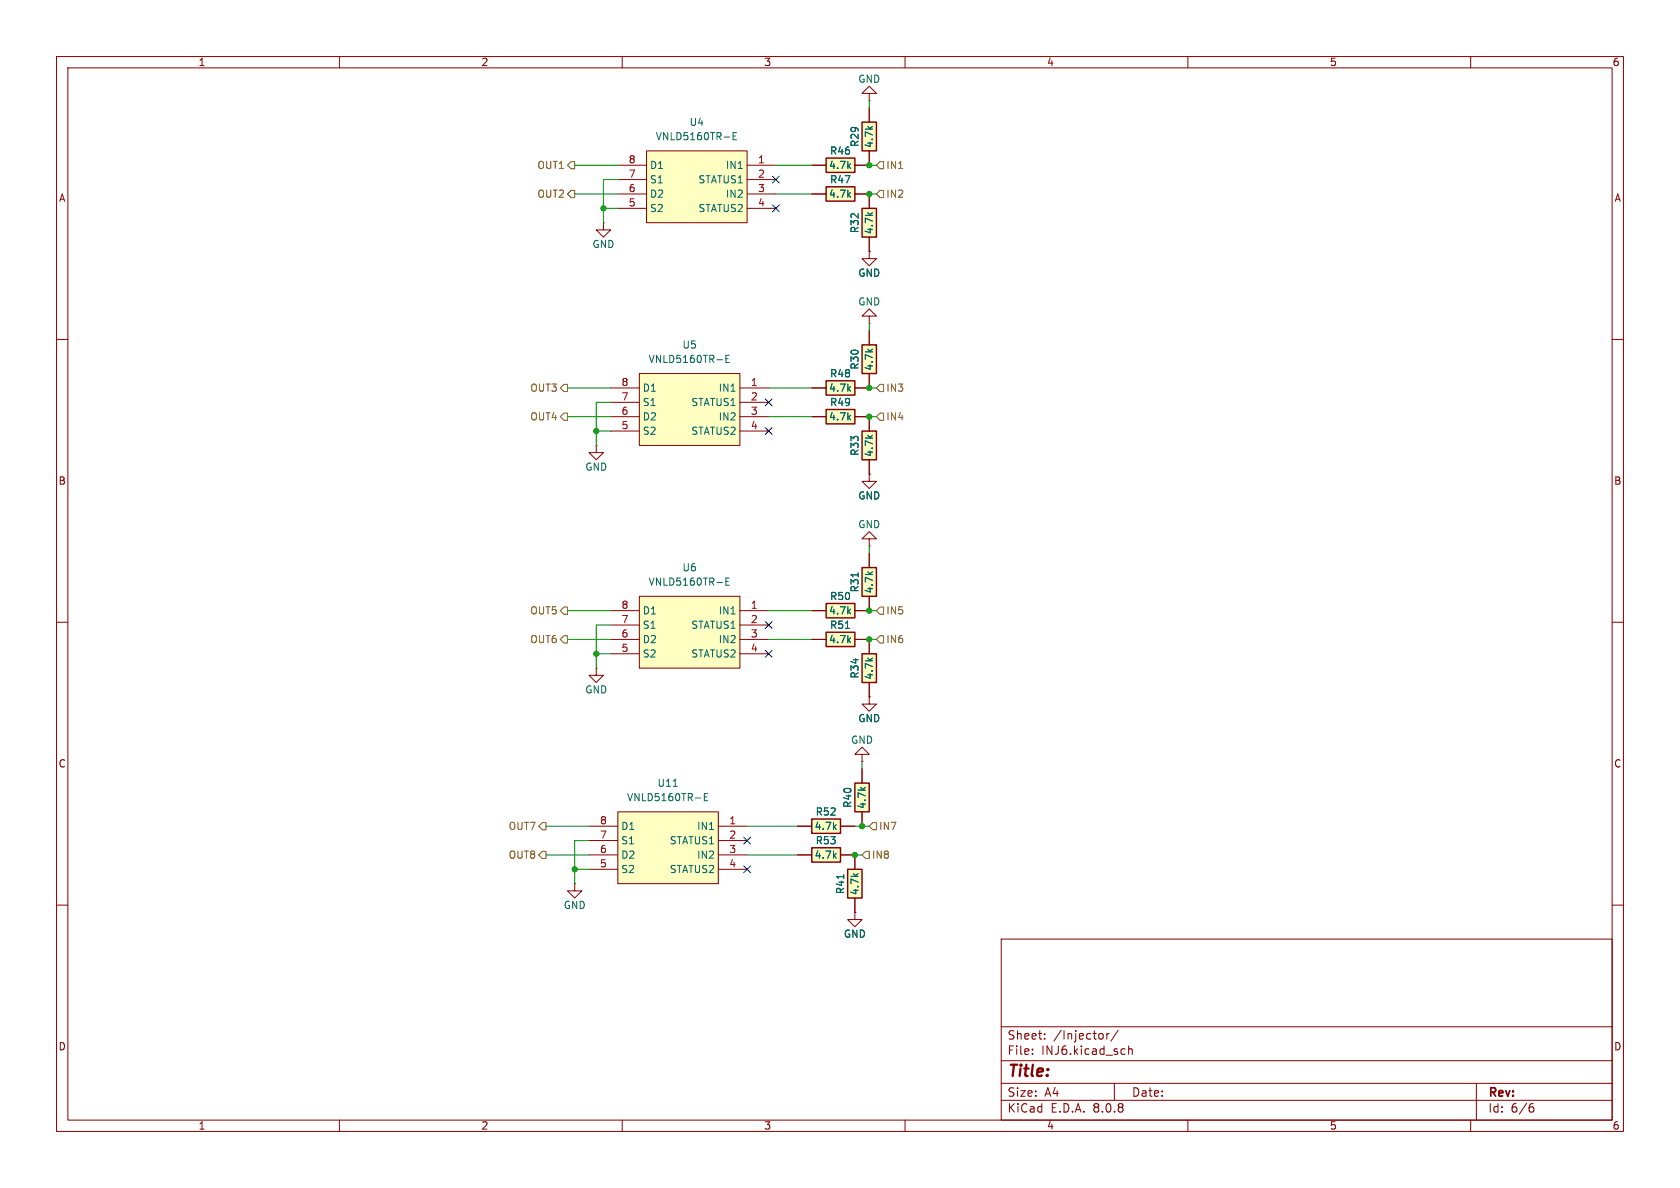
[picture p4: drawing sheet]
<svg xmlns="http://www.w3.org/2000/svg" width="297mm" height="210mm" viewBox="0 0 297 210" stroke-linecap="round" stroke-linejoin="round" font-family="sans-serif">
<g fill="none" stroke="#840000" stroke-width=".18">
<path d="M10 10h277v190h-277zM12 12h273v186h-273zM60 10v2M110 10v2M160 10v2M210 10v2M260 10v2M10 60h2M285 60h2M10 110h2M285 110h2M10 160h2"/>
<path d="M177 166h108v32h-108zM285 160h2M60 198v2M110 198v2M160 198v2M177 194.5h108M177 191.5h108M177 187.5h108M177 181.5h108M182.5 186.3v.1M182.5 185.5v.1M184.7 183.6v.1"/>
<path d="M184.7 182.8v.1M195 182.8v.8M195.7 182.7v1M196.1 182.7l-.3 .1-.1 .2M197 191.5v3M197.7 182.1l-1.3 2M198.7 185.4l.2 .1M198.9 186.3l-.2 .1M199.5 184.9v1.5M199.5 185.5l.2-.1 .4 .1 .1 .9M210 198v2M260 198v2"/>
<path d="M261 191.5v6.5M270.6 195.7h.4l.2 .3-.1 .5-.5 .1M271 195.1l-.4 .1"/>
</g>
<path d="M152.4 21.6h2.5v5.1h-2.5z" fill="#ffffc2"/>
<path d="M152.4 21.6h2.5v5.1h-2.5z" fill="none" stroke="#840000" stroke-width=".25"/>
<path d="M153.7 19.1v2.5M153.7 26.7v2.5M105.4 118.1v1.3h-1.3l1.3 1.3 1.3-1.3h-1.3M105.4 118.1h.1" fill="none" stroke="#840000" stroke-width=".18"/>
<path d="M143.5 144.8h5.1v2.5h-5.1z" fill="#ffffc2"/>
<path d="M143.5 144.8h5.1v2.5h-5.1z" fill="none" stroke="#840000" stroke-width=".25"/>
<path d="M141 146.1h2.5M148.6 146.1h2.5" fill="none" stroke="#840000" stroke-width=".18"/>
<path d="M146 33h5.1v2.6h-5.1z" fill="#ffffc2"/>
<path d="M146 33h5.1v2.6h-5.1z" fill="none" stroke="#840000" stroke-width=".25"/>
<path d="M143.5 34.3h2.5M151.1 34.3h2.6" fill="none" stroke="#840000" stroke-width=".18"/>
<path d="M146 27.9h5.1v2.6h-5.1z" fill="#ffffc2"/>
<path d="M146 27.9h5.1v2.6h-5.1z" fill="none" stroke="#840000" stroke-width=".25"/>
<path d="M143.5 29.2h2.5M151.1 29.2h2.6" fill="none" stroke="#840000" stroke-width=".18"/>
<path d="M152.4 100.3h2.5v5.1h-2.5z" fill="#ffffc2"/>
<path d="M152.4 100.3h2.5v5.1h-2.5z" fill="none" stroke="#840000" stroke-width=".25"/>
<path d="M153.7 97.8v2.5M153.7 105.4v2.6" fill="none" stroke="#840000" stroke-width=".18"/>
<path d="M151.7 101.3v.7" fill="none" stroke="#006464" stroke-width=".18"/>
<path d="M146 106.7h5.1v2.5h-5.1z" fill="#ffffc2"/>
<path d="M146 106.7h5.1v2.5h-5.1z" fill="none" stroke="#840000" stroke-width=".25"/>
<path d="M143.5 108h2.5M151.1 108h2.6" fill="none" stroke="#840000" stroke-width=".18"/>
<path d="M146 111.8h5.1v2.5h-5.1z" fill="#ffffc2"/>
<path d="M146 111.8h5.1v2.5h-5.1z" fill="none" stroke="#840000" stroke-width=".25"/>
<path d="M143.5 113h2.5M151.1 113h2.6" fill="none" stroke="#840000" stroke-width=".18"/>
<path d="M149.5 111.1h.7" fill="none" stroke="#006464" stroke-width=".18"/>
<path d="M114.3 26.7h17.8v12.7h-17.8z" fill="#ffffc2"/>
<path d="M109.2 29.2h5.1M109.2 31.8h5.1M109.2 34.3h5.1M109.2 36.8h5.1M114.3 26.7h17.8v12.7h-17.8zM132.1 29.2h5.1M132.1 31.8h5.1M132.1 34.3h5.1M132.1 36.8h5.1" fill="none" stroke="#840000" stroke-width=".18"/>
<path d="M129.6 24h.4M130.2 23.4h-.6v1.3h.6" fill="none" stroke="#006464" stroke-width=".18"/>
<path d="M152.4 115.6h2.5v5.1h-2.5z" fill="#ffffc2"/>
<path d="M152.4 115.6h2.5v5.1h-2.5z" fill="none" stroke="#840000" stroke-width=".25"/>
<path d="M153.7 113v2.6M152.4 133.4h-1.3l1.3-1.3 1.3 1.3h-1.3v1.2M152.4 134.6h.1M153.7 120.7v2.5" fill="none" stroke="#840000" stroke-width=".18"/>
<path d="M113 105.4h17.8v12.7h-17.8z" fill="#ffffc2"/>
<path d="M107.9 108h5.1M107.9 110.5h5.1M107.9 113h5.1M107.9 115.6h5.1M113 105.4h17.8v12.7h-17.8zM130.8 108h5.1M130.8 110.5h5.1M130.8 113h5.1M130.8 115.6h5.1" fill="none" stroke="#840000" stroke-width=".18"/>
<path d="M128.3 102.8h.5M128.9 102.2h-.6v1.2h.6" fill="none" stroke="#006464" stroke-width=".18"/>
<path d="M152.4 36.8h2.5v5.1h-2.5z" fill="#ffffc2"/>
<path d="M152.4 36.8h2.5v5.1h-2.5z" fill="none" stroke="#840000" stroke-width=".25"/>
<path d="M153.7 16.5h-1.3l1.3-1.3 1.2 1.3h-1.2v1.3M153.7 17.8h.1M153.7 34.3v2.5M153.7 55.9h-1.3l1.3-1.3 1.2 1.3h-1.2v1.3M153.7 57.2h.1M153.7 41.9v2.6" fill="none" stroke="#840000" stroke-width=".18"/>
<path d="M146 72.4h5.1v2.5h-5.1z" fill="#ffffc2"/>
<path d="M146 72.4h5.1v2.5h-5.1z" fill="none" stroke="#840000" stroke-width=".25"/>
<path d="M143.5 73.7h2.5M151.1 73.7h2.6" fill="none" stroke="#840000" stroke-width=".18"/>
<path d="M146 67.3h5.1v2.6h-5.1z" fill="#ffffc2"/>
<path d="M146 67.3h5.1v2.6h-5.1z" fill="none" stroke="#840000" stroke-width=".25"/>
<path d="M143.5 68.6h2.5M151.1 68.6h2.6" fill="none" stroke="#840000" stroke-width=".18"/>
<path d="M113 66h17.8v12.7h-17.8z" fill="#ffffc2"/>
<path d="M107.9 68.6h5.1M107.9 71.1h5.1M107.9 73.7h5.1M107.9 76.2h5.1M113 66h17.8v12.7h-17.8zM130.8 68.6h5.1M130.8 71.1h5.1M130.8 73.7h5.1M130.8 76.2h5.1" fill="none" stroke="#840000" stroke-width=".18"/>
<path d="M128.3 63.4h.5M128.9 62.8h-.6v1.3h.6" fill="none" stroke="#006464" stroke-width=".18"/>
<path d="M152.4 61h2.5v5h-2.5z" fill="#ffffc2"/>
<path d="M152.4 61h2.5v5h-2.5z" fill="none" stroke="#840000" stroke-width=".25"/>
<path d="M106.7 39.4v1.2h-1.3l1.3 1.3 1.2-1.3h-1.2M106.7 39.4h.1M153.7 44.5v1.2h1.2l-1.2 1.3-1.3-1.3h1.3M153.7 44.5h.1M153.7 58.4v2.6M105.4 78.7v1.3h-1.3l1.3 1.3 1.3-1.3h-1.3M105.4 78.7h.1M153.7 66v2.6M153.7 95.3h-1.3l1.3-1.3 1.2 1.3h-1.2v1.2M153.7 96.5h.1M101.6 156.2v1.3h-1.3l1.3 1.3 1.3-1.3h-1.3M101.6 156.2h.1" fill="none" stroke="#840000" stroke-width=".18"/>
<path d="M152.4 76.2h2.5v5.1h-2.5z" fill="#ffffc2"/>
<path d="M152.4 76.2h2.5v5.1h-2.5z" fill="none" stroke="#840000" stroke-width=".25"/>
<path d="M153.7 73.7v2.5M153.7 83.8v1.3h1.2l-1.2 1.3-1.3-1.3h1.3M153.7 83.8h.1M153.7 81.3v2.5M153.7 123.2v1.3h1.2l-1.2 1.2-1.3-1.2h1.3M153.7 123.2h.1" fill="none" stroke="#840000" stroke-width=".18"/>
<path d="M151.1 138.4h2.6v5.1h-2.6z" fill="#ffffc2"/>
<path d="M151.1 138.4h2.6v5.1h-2.6z" fill="none" stroke="#840000" stroke-width=".25"/>
<path d="M152.4 135.9v2.5M152.4 143.5v2.6" fill="none" stroke="#840000" stroke-width=".18"/>
<path d="M109.2 143.5h17.8v12.7h-17.8z" fill="#ffffc2"/>
<path d="M104.1 146.1h5.1M104.1 148.6h5.1M104.1 151.1h5.1M104.1 153.7h5.1M109.2 143.5h17.8v12.7h-17.8zM127 146.1h5.1M127 148.6h5.1M127 151.1h5.1M127 153.7h5.1M151.1 161.3v1.3h1.3l-1.3 1.2-1.2-1.2h1.2M151.1 161.3h.1" fill="none" stroke="#840000" stroke-width=".18"/>
<path d="M119 139h.7M124.5 140.9h.4M125.1 140.3h-.6v1.2h.6" fill="none" stroke="#006464" stroke-width=".18"/>
<path d="M149.9 153.7h2.5v5.1h-2.5z" fill="#ffffc2"/>
<path d="M149.9 153.7h2.5v5.1h-2.5z" fill="none" stroke="#840000" stroke-width=".25"/>
<path d="M151.1 151.1v2.6M151.1 158.8v2.5" fill="none" stroke="#840000" stroke-width=".18"/>
<path d="M149.2 154.6v.7" fill="none" stroke="#006464" stroke-width=".18"/>
<path d="M143.5 149.9h5.1v2.5h-5.1z" fill="#ffffc2"/>
<path d="M143.5 149.9h5.1v2.5h-5.1z" fill="none" stroke="#840000" stroke-width=".25"/>
<g fill="none" stroke="#840000" stroke-width=".18">
<path d="M153.7 19.1v2.5M143.5 34.3h2.5M143.5 29.2h2.5M151.1 34.3h2.6v2.5M153.7 26.7v2.5h-2.6M153.7 44.5h.1M153.7 41.9v2.6M153.7 58.4v2.6M143.5 73.7h2.5M143.5 68.6h2.5M151.1 73.7h2.6v2.5M153.7 66v2.6h-2.6"/>
<path d="M153.7 83.8h.1M153.7 81.3v2.5M153.7 97.8v2.5M143.5 108h2.5M143.5 113h2.5M151.1 113h2.6v2.6M153.7 105.4v2.6h-2.6M152.4 135.9v2.5M153.7 123.2h.1M153.7 120.7v2.5M141 151.1h2.5M141 146.1h2.5"/>
<path d="M148.6 151.1h2.5v2.6M148.6 146.1h2.5M151.1 158.8v2.5M152.4 143.5v2.6M151.1 161.3h.1"/>
</g>
<g fill="none" stroke="#725600" stroke-width=".18">
<path d="M100.3 29.2l.7-.6h.6v1.2h-.6zM101 33.7h.6v1.2h-.6l-.7-.6zM154.9 29.2l.7-.6h.6v1.2h-.6zM155.6 33.7h.6v1.2h-.6l-.7-.6zM99.1 73.7l.6-.7h.6v1.3h-.6zM99.1 68.6l.6-.7h.6v1.3h-.6zM154.9 68.6l.7-.7h.6v1.3h-.6zM154.9 73.7l.7-.7h.6v1.3h-.6zM99.1 113l.6-.6h.6v1.3h-.6zM99.7 107.3h.6v1.3h-.6l-.6-.6zM155.6 107.3h.6v1.3h-.6l-.7-.6zM155.6 112.4h.6v1.3h-.6l-.7-.7z"/>
<path d="M95.9 145.4h.6v1.3h-.6l-.7-.6zM95.9 150.5h.6v1.3h-.6l-.7-.7zM153 150.5h.7v1.3h-.7l-.6-.7zM154.3 145.4h.6v1.3h-.6l-.6-.6z"/>
</g>
<g fill="none" stroke="#009600" stroke-width=".18">
<path d="M153.7 17.8v1.3M101.6 29.2h7.6M101.6 34.3h7.6M106.7 36.8h2.5M109.2 31.8h-2.5v7.6M137.2 29.2h6.3M137.2 34.3h6.3M153.7 29.2h1.2M153.7 34.3h1.2M153.7 57.2v1.2M100.3 68.6h7.6M100.3 73.7h7.6"/>
<path d="M105.4 76.2h2.5M107.9 71.1h-2.5v7.6M135.9 68.6h7.6M135.9 73.7h7.6M153.7 68.6h1.2M153.7 73.7h1.2M153.7 96.5v1.3M100.3 108h7.6M100.3 113h7.6M105.4 115.6h2.5M107.9 110.5h-2.5v7.6M135.9 108h7.6"/>
<path d="M135.9 113h7.6M153.7 108h1.2M153.7 113h1.2M152.4 134.6v1.3M96.5 146.1h7.6M96.5 151.1h7.6M101.6 153.7h2.5M104.1 148.6h-2.5v7.6M132.1 146.1h8.9M132.1 151.1h8.9M151.1 146.1h2.6M151.1 151.1h1.3"/>
</g>
<g fill="none" stroke="#000084" stroke-width=".18">
<path d="M136.6 31.1l1.2 1.3M136.6 36.2l1.2 1.2M137.8 31.1l-1.2 1.3M137.8 36.2l-1.2 1.2M135.3 75.6l1.2 1.2M135.3 70.5l1.2 1.2M136.5 75.6l-1.2 1.2M136.5 70.5l-1.2 1.2M135.3 109.9l1.2 1.2M135.3 115l1.2 1.2M136.5 109.9l-1.2 1.2M136.5 115l-1.2 1.2"/>
<path d="M131.5 153.1l1.2 1.2M131.5 148l1.2 1.2M132.7 153.1l-1.2 1.2M132.7 148l-1.2 1.2"/>
</g>
<path d="M149.5 111.1h.7M151.7 101.3v.7M149.2 154.6v.7" fill="none" stroke="#006464" stroke-width=".18"/>
<g fill="#009600" stroke="#009600" stroke-width=".18">
<circle cx="106.7" cy="36.8" r=".46"/>
<circle cx="153.7" cy="29.2" r=".46"/>
<circle cx="153.7" cy="34.3" r=".46"/>
<circle cx="101.6" cy="153.7" r=".46"/>
<circle cx="105.4" cy="115.6" r=".46"/>
<circle cx="152.4" cy="146.1" r=".46"/>
<circle cx="151.1" cy="151.1" r=".46"/>
<circle cx="153.7" cy="108" r=".46"/>
<circle cx="153.7" cy="113" r=".46"/>
<circle cx="153.7" cy="73.7" r=".46"/>
<circle cx="105.4" cy="76.2" r=".46"/>
<circle cx="153.7" cy="68.6" r=".46"/>
</g>
<text font-size="2.8" fill="#840000" x="178" y="190.9">Title:</text>
<g font-size="2.1" fill="#840000">
<text x="178" y="184">Sheet:</text>
<text x="186.2" y="184">/Injector/</text>
<text x="178" y="186.7">File:</text>
<text x="184.1" y="186.7">INJ6.kicad_sch</text>
<text x="178" y="196.9">KiCad</text>
<text x="178" y="194.1">Size:</text>
<text x="184.7" y="194.1">A4</text>
<text x="185.7" y="196.9">E.D.A.</text>
<text x="193.3" y="196.9">8.0.8</text>
<text x="200" y="194.1">Date:</text>
<text x="263" y="194.3">Rev:</text>
<text x="263" y="196.9">Id:</text>
<text x="267.1" y="196.9">6/6</text>
</g>
<g font-size="1.8" fill="#840000">
<text x="35" y="11.9">1</text>
<text x="85" y="11.9">2</text>
<text x="135" y="11.9">3</text>
<text x="185" y="11.9">4</text>
<text x="235" y="11.9">5</text>
<text x="285" y="11.9">6</text>
<text x="10.3" y="35.9">A</text>
<text x="285.3" y="35.9">A</text>
<text x="10.3" y="85.9">B</text>
<text x="285.3" y="85.9">B</text>
<text x="10.3" y="135.9">C</text>
<text x="285.3" y="135.9">C</text>
<text x="10.3" y="185.9">D</text>
<text x="285.3" y="185.9">D</text>
<text x="35" y="199.9">1</text>
<text x="85" y="199.9">2</text>
<text x="135" y="199.9">3</text>
<text x="185" y="199.9">4</text>
<text x="235" y="199.9">5</text>
<text x="285" y="199.9">6</text>
</g>
<g font-size="1.8" fill="#006464">
<text x="151.6" y="14.8">GND</text>
<text x="121.8" y="22.5">U4</text>
<text x="115.8" y="25">VNLD5160TR-E</text>
<text x="146.6" y="27.5">R46</text>
<text x="152" y="26.1" transform="rotate(-90 152 26.1)">R29</text>
<text x="154.5" y="26.3" transform="rotate(-90 154.5 26.3)">4.7k</text>
<text x="114.8" y="35.2">D2</text>
<text x="114.8" y="32.6">S1</text>
<text x="114.8" y="30.1">D1</text>
<text x="123.4" y="32.6">STATUS1</text>
<text x="128.2" y="30.1">IN1</text>
<text x="128.2" y="35.2">IN2</text>
<text x="146.5" y="35.2">4.7k</text>
<text x="146.5" y="30.1">4.7k</text>
<text x="146.6" y="32.6">R47</text>
<text x="114.8" y="37.7">S2</text>
<text x="123.4" y="37.7">STATUS2</text>
<text x="152" y="41.3" transform="rotate(-90 152 41.3)">R32</text>
<text x="154.5" y="41.5" transform="rotate(-90 154.5 41.5)">4.7k</text>
<text x="104.6" y="44">GND</text>
<text x="151.6" y="49.1">GND</text>
<text x="151.6" y="54.2">GND</text>
<text x="114.6" y="64.4">VNLD5160TR-E</text>
<text x="120.5" y="61.8">U5</text>
<text x="152" y="65.4" transform="rotate(-90 152 65.4)">R30</text>
<text x="154.5" y="65.6" transform="rotate(-90 154.5 65.6)">4.7k</text>
<text x="113.5" y="72">S1</text>
<text x="113.5" y="69.4">D1</text>
<text x="122.1" y="72">STATUS1</text>
<text x="127" y="69.4">IN1</text>
<text x="146.5" y="69.4">4.7k</text>
<text x="146.6" y="72">R49</text>
<text x="146.6" y="66.9">R48</text>
<text x="113.5" y="77.1">S2</text>
<text x="113.5" y="74.5">D2</text>
<text x="122.1" y="77.1">STATUS2</text>
<text x="127" y="74.5">IN2</text>
<text x="146.5" y="74.5">4.7k</text>
<text x="103.4" y="83.4">GND</text>
<text x="152" y="80.7" transform="rotate(-90 152 80.7)">R33</text>
<text x="154.5" y="80.9" transform="rotate(-90 154.5 80.9)">4.7k</text>
<text x="151.6" y="88.5">GND</text>
<text x="151.6" y="93.6">GND</text>
<text x="120.5" y="101.2">U6</text>
<text x="114.6" y="103.7">VNLD5160TR-E</text>
<text x="146.6" y="106.3">R50</text>
<text x="152" y="104.8" transform="rotate(-90 152 104.8)">R31</text>
<text x="154.5" y="105" transform="rotate(-90 154.5 105)">4.7k</text>
<text x="113.5" y="113.9">D2</text>
<text x="113.5" y="111.4">S1</text>
<text x="113.5" y="108.8">D1</text>
<text x="122.1" y="111.4">STATUS1</text>
<text x="127" y="108.8">IN1</text>
<text x="127" y="113.9">IN2</text>
<text x="146.5" y="108.8">4.7k</text>
<text x="146.5" y="113.9">4.7k</text>
<text x="146.6" y="111.4">R51</text>
<text x="113.5" y="116.4">S2</text>
<text x="122.1" y="116.4">STATUS2</text>
<text x="103.4" y="122.8">GND</text>
<text x="152" y="120.1" transform="rotate(-90 152 120.1)">R34</text>
<text x="154.5" y="120.2" transform="rotate(-90 154.5 120.2)">4.7k</text>
<text x="150.4" y="131.7">GND</text>
<text x="151.6" y="127.9">GND</text>
<text x="110.8" y="141.8">VNLD5160TR-E</text>
<text x="116.1" y="139.3">U11</text>
<text x="150.7" y="142.9" transform="rotate(-90 150.7 142.9)">R40</text>
<text x="153.3" y="143.1" transform="rotate(-90 153.3 143.1)">4.7k</text>
<text x="109.7" y="149.5">S1</text>
<text x="109.7" y="146.9">D1</text>
<text x="118.3" y="149.5">STATUS1</text>
<text x="123.1" y="146.9">IN1</text>
<text x="143.9" y="146.9">4.7k</text>
<text x="144.1" y="144.4">R52</text>
<text x="144.1" y="149.5">R53</text>
<text x="109.7" y="154.5">S2</text>
<text x="109.7" y="152">D2</text>
<text x="118.3" y="154.5">STATUS2</text>
<text x="123.1" y="152">IN2</text>
<text x="143.9" y="152">4.7k</text>
<text x="99.6" y="160.9">GND</text>
<text x="149.5" y="158.2" transform="rotate(-90 149.5 158.2)">R41</text>
<text x="152" y="158.3" transform="rotate(-90 152 158.3)">4.7k</text>
<text x="149.1" y="166">GND</text>
</g>
<g font-size="1.8" fill="#a90000">
<text x="111.1" y="29">8</text>
<text x="133.9" y="29">1</text>
<text x="111.1" y="34">6</text>
<text x="111.1" y="31.5">7</text>
<text x="133.9" y="31.5">2</text>
<text x="133.9" y="34">3</text>
<text x="111.1" y="36.6">5</text>
<text x="133.9" y="36.6">4</text>
<text x="109.8" y="70.9">7</text>
<text x="109.8" y="68.3">8</text>
<text x="132.6" y="68.3">1</text>
<text x="132.6" y="70.9">2</text>
<text x="109.8" y="75.9">5</text>
<text x="109.8" y="73.4">6</text>
<text x="132.6" y="73.4">3</text>
<text x="132.6" y="75.9">4</text>
<text x="109.8" y="107.7">8</text>
<text x="132.6" y="107.7">1</text>
<text x="109.8" y="112.8">6</text>
<text x="109.8" y="110.2">7</text>
<text x="132.6" y="110.2">2</text>
<text x="132.6" y="112.8">3</text>
<text x="109.8" y="115.3">5</text>
<text x="132.6" y="115.3">4</text>
<text x="106" y="148.3">7</text>
<text x="106" y="145.8">8</text>
<text x="128.8" y="145.8">1</text>
<text x="128.8" y="148.3">2</text>
<text x="106" y="153.4">5</text>
<text x="106" y="150.9">6</text>
<text x="128.8" y="150.9">3</text>
<text x="128.8" y="153.4">4</text>
</g>
<g font-size="1.8" fill="#725600">
<text x="94.9" y="30.1">OUT1</text>
<text x="94.9" y="35.2">OUT2</text>
<text x="156.6" y="35.2">IN2</text>
<text x="156.6" y="30.1">IN1</text>
<text x="93.6" y="69.4">OUT3</text>
<text x="156.6" y="69.4">IN3</text>
<text x="93.6" y="74.5">OUT4</text>
<text x="156.6" y="74.5">IN4</text>
<text x="93.6" y="108.8">OUT5</text>
<text x="93.6" y="113.9">OUT6</text>
<text x="156.6" y="108.8">IN5</text>
<text x="156.6" y="113.9">IN6</text>
<text x="89.8" y="146.9">OUT7</text>
<text x="155.3" y="146.9">IN7</text>
<text x="89.8" y="152">OUT8</text>
<text x="154.1" y="152">IN8</text>
</g>
</svg>
